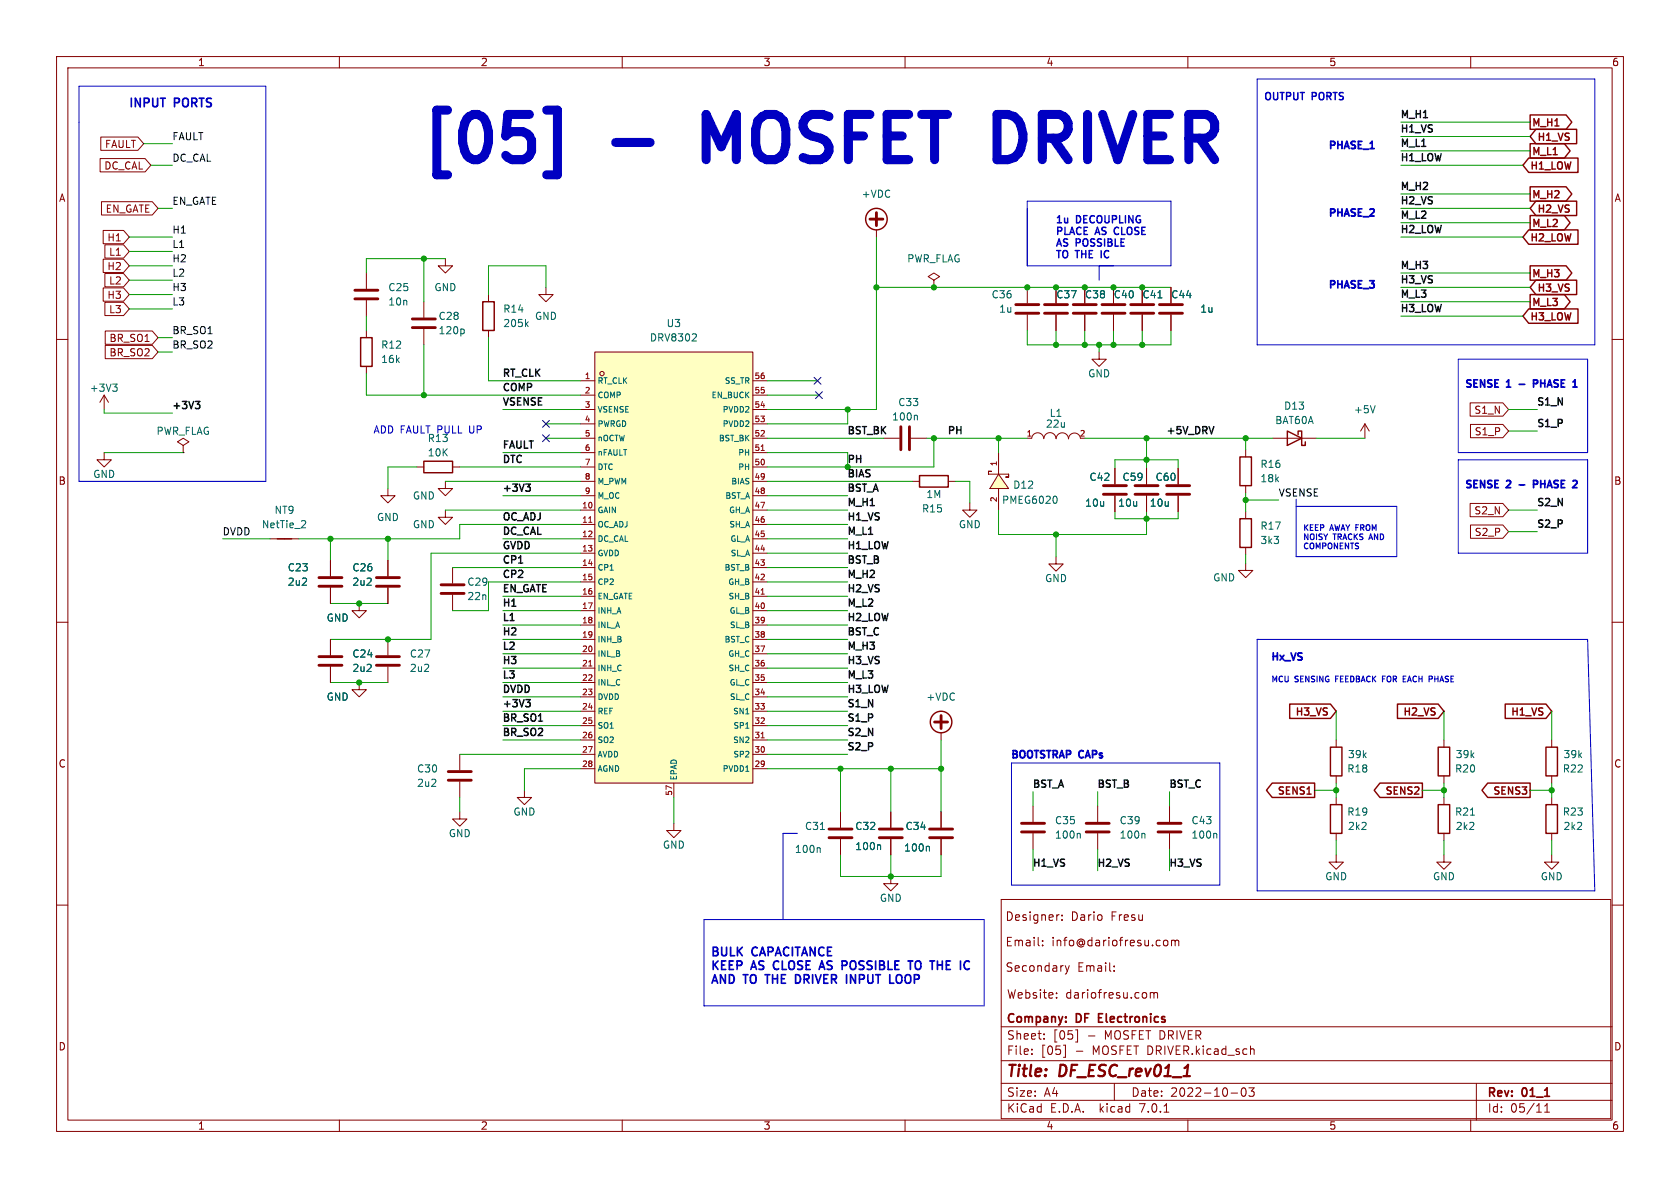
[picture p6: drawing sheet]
<svg xmlns="http://www.w3.org/2000/svg" width="297mm" height="210mm" viewBox="0 0 297 210" stroke-linecap="round" stroke-linejoin="round" font-family="sans-serif">
<g fill="none" stroke="#840000" stroke-width=".18">
<path d="M10 10h277v190h-277zM12 12h273v186h-273zM60 10v2M110 10v2M160 10v2M210 10v2M260 10v2M10 60h2M64.8 48.3v2.8M64.8 53.1v2.8M285 60h2M102.6 77.5h2.6"/>
<path d="M102.6 67.3h2.6M102.6 69.9h2.6M102.6 72.4h2.6M102.6 74.9h2.6M105.2 62.2h27.9v76.2h-27.9zM133.1 77.5h2.5M133.1 67.3h2.5M133.1 69.9h2.5M133.1 72.4h2.5M133.1 74.9h2.5M220.2 79.5v1.3M225 77.5h7.7"/>
<path d="M241.3 74.9l-.8 1.3M241.3 74.9v2.6M241.3 74.9l.8 1.3M58.4 99.1v2.8M68.6 99.1v2.8M78.7 90.2v1.2h1.3l-1.3 1.3-1.2-1.3h1.2M102.6 90.2h2.6M102.6 92.7h2.6M102.6 95.3h2.6M102.6 97.8h2.6M102.6 87.6h2.6M102.6 85.1h2.6"/>
<path d="M102.6 82.6h2.6M102.6 80h2.6M133.1 90.2h2.5M133.1 92.7h2.5M133.1 95.3h2.5M133.1 97.8h2.5M133.1 87.6h2.5M133.1 85.1h2.5M133.1 82.6h2.5M133.1 80h2.5M186.7 98.4v1.3h1.3l-1.3 1.3-1.3-1.3h1.3M197.1 82.8v2.8"/>
<path d="M197.1 87.6v2.8M202.7 82.8v2.8M202.7 87.6v2.8M208.3 82.8v2.8M208.3 87.6v2.8M220.2 99.6v1.2h1.3l-1.3 1.3-1.3-1.3h1.3M220.2 85.9v1.2M10 110h2M58.4 103.9v2.8M68.6 103.9v2.8M80 100.3v2.8M80 105.2v2.8"/>
<path d="M102.6 100.3h2.6M102.6 102.9h2.6M102.6 105.4h2.6M102.6 108h2.6M102.6 110.5h2.6M102.6 113h2.6M102.6 115.6h2.6M102.6 118.1h2.6M133.1 100.3h2.5M133.1 102.9h2.5M133.1 105.4h2.5M133.1 108h2.5"/>
<path d="M133.1 110.5h2.5M133.1 113h2.5M133.1 115.6h2.5M133.1 118.1h2.5M285 110h2M81.3 133.4v2.7M81.3 138.2v2.8M92.7 139.7v1.3h1.3l-1.3 1.2-1.3-1.2h1.3M102.6 120.7h2.6M102.6 123.2h2.6M102.6 125.7h2.6M102.6 128.3h2.6"/>
<path d="M102.6 130.8h2.6M102.6 133.4h2.6M102.6 135.9h2.6M119.1 138.4v2.6M133.1 120.7h2.5M133.1 123.2h2.5M133.1 125.7h2.5M133.1 128.3h2.5M133.1 130.8h2.5M133.1 133.4h2.5M133.1 135.9h2.5M166.4 129.5v1.3"/>
<path d="M255.3 130.8v1.3M255.3 137.2v1.2M10 160h2M157.5 154.9v1.3h1.2l-1.2 1.3-1.3-1.3h1.3M157.5 143.5v2.8M157.5 148.3v2.8M166.4 143.5v2.8M166.4 148.3v2.8M177 159h107.8v38.8h-107.8zM182.6 142.5v2.8M182.6 147.3v2.8M194.1 142.5v2.8"/>
<path d="M194.1 147.3v2.8M206.8 142.5v2.8M206.8 147.3v2.8M236.2 151.1v1.3h1.3l-1.3 1.3-1.3-1.3h1.3M236.2 141v1.2M236.2 147.3v1.3M255.3 151.1v1.3h1.2l-1.2 1.3-1.3-1.3h1.3M255.3 141v1.2M255.3 147.3v1.3M274.3 141v1.2M274.3 147.3v1.3M285 160h2"/>
<path d="M184.3 167.1v.1M184.3 166.3v.1M186.8 176.3v.2M186.8 175.5v.2M187.1 161.7h.2M187.8 162.6v.1M187.8 161.8v.1M188.3 170.7l.4 1M188.7 171.7l-.2 .4-.2 .1M189 170.7l-.3 1M197 171.6v.1M197 170.8v.1"/>
<path d="M203.4 175.5v1M203.4 175.6l.4-.1 .2 .2M204 175.7l.2-.2h.4v1M204 175.7v.8M205.8 166.3l.4-.1 .3 .3v.4l-.2 .2-.3 .1-.2-.1M207.1 166.3l.4-.1 .3 .2M207.1 166.2v1M207.8 166.4l.2-.2 .3 .1 .1 .9M207.8 166.4v.8M60 198v2M110 198v2M160 198v2"/>
<path d="M177 194.5h108M177 191.5h108M177 187.5h108M177 181.5h108M182.4 186.3v.1M182.4 185.5v.1M184.6 183.6v.1M184.6 182.8v.1M188.4 184.8v2.1h-.4M190.1 182.1h.4v2.1h-.4M190.3 185.8h1.1M192.4 183.1h1.2"/>
<path d="M197 191.5v3M205.8 196.6h.8M210 198v2M217.6 193.2h1.2M219.6 192.4l.2-.1a.81 .81 0 0 1 .6 .6 .81 .81 0 0 1-.3 .8l-.2 .1a.81 .81 0 0 1-.6-.6 .81 .81 0 0 1 .3-.8zM220.8 192.3h.9l-.5 .6 .4 .1v.7l-.2 .1h-.4l-.2-.1M221.1 185.5h.5l.1 .9M260 198v2M261 191.5v6.5M273.1 196.6h.8M273.1 195.5l.4-.4v1.5"/>
<circle cx="106.4" cy="66" r=".38"/>
</g>
<g fill="none" stroke="#840000" stroke-width=".25">
<path d="M227.6 76.2l2.5 1.3-2.5 1.2zM229.5 76.8v-.6h.6v2.5h.7v-.6M219.2 80.8h2v5.1h-2zM254.3 132.1h2v5.1h-2zM235.2 142.2h2v5.1h-2zM254.3 142.2h2v5.1h-2zM273.3 142.2h2v5.1h-2z"/>
<circle cx="166.4" cy="127.6" r="1.9"/>
</g>
<g fill="none" stroke="#840000" stroke-width=".51">
<path d="M62.7 52.8h4.1M62.7 51.3h4.1M195.1 87.4h4M195.1 85.9h4M200.7 87.4h4M200.7 85.9h4M206.2 87.4h4.1M206.2 85.9h4.1M56.4 103.6h4.1M56.4 102.1h4.1M66.5 103.6h4.1M66.5 102.1h4.1"/>
<path d="M78 103.4h4M78 104.9h4M79.2 137.9h4.1M79.2 136.4h4.1M165.2 127.6h2.3M166.4 126.5v2.3M155.4 148.1h4.1M155.4 146.6h4.1M164.3 148.1h4.1M164.3 146.6h4.1M180.6 147.1h4.1M180.6 145.5h4.1"/>
<path d="M192 147.1h4.1M192 145.5h4.1M204.7 147.1h4.1M204.7 145.5h4.1"/>
</g>
<path d="M123 59.1l.1 .1v.4l-.8 .7h.8M243.1 71.7l-.4 1.3M131.8 128.7h.6M131.8 126.2h.6M155.5 149.3l.2 .2v.7M164.1 149.6l.2 .2v.6M190.8 147.3l.2 .2v.7M202.2 147.3l.2 .2v.7M214.9 147.3l.2 .2v.7" fill="none" stroke="#006464" stroke-width=".18"/>
<g fill="#ffffc2" stroke="#ffffc2" stroke-width=".18">
<path d="M105.2 62.2h27.9v76.2h-27.9z"/>
<circle cx="106.4" cy="66" r=".38"/>
</g>
<path d="M134.6 79.6h.5M104.1 92.3h.5M104.1 117.7h.5M134.6 105h.5M134.6 130.4h.5" fill="none" stroke="#a90000" stroke-width=".18"/>
<path d="M176.5 83.8l1.8 2.6h-3.3z" fill="#ffffc2"/>
<g fill="none" stroke="#840000" stroke-width=".18">
<path d="M17.7 28h8l1 1.2-1 1.2h-8zM17.8 24.2h6.6l1 1.2-1 1.2h-6.6zM17.9 35.7h9l1 1.1-1 1.2h-9zM18.2 40.7h3.6l1.1 1.2-1.1 1.2h-3.6zM18.2 45.8h3.6l1.1 1.2-1.1 1.2h-3.6zM18.2 50.9h3.6l1.1 1.2-1.1 1.1h-3.6zM18.5 43.3h3.3l1.1 1.2-1.1 1.1h-3.3zM18.5 48.4h3.3l1.1 1.1-1.1 1.2h-3.3zM18.5 53.4h3.3l1.1 1.2-1.1 1.2h-3.3zM18.6 58.5h8.3l1 1.2-1 1.2h-8.3zM64.8 58.4v1.3M74.9 53.3v2.8"/>
<path d="M74.9 58.2v2.8M78.7 45.7v1.3h1.3l-1.3 1.3-1.2-1.3h1.2M86.4 52.1v1.2M86.4 58.4v1.3M96.5 50.8v1.3h1.3l-1.3 1.2-1.3-1.2h1.3M154.9 40.6v1.3M165.1 49.5l1-.6-1-.6-1 .6 1 .6v1.3M165.1 50.8h.1M181.6 50.8v2.8M181.6 55.6v2.8M186.7 50.8v2.8M186.7 55.6v2.8"/>
<path d="M191.8 50.8v2.8M191.8 55.6v2.8M196.8 50.8v2.8M196.8 55.6v2.8M201.9 50.8v2.8M201.9 55.6v2.8M207 50.8v2.8M207 55.6v2.8M18.4 69.9l-.7 1.2M18.4 69.9v2.5M18.4 69.9l.8 1.2M18.6 61.1h8.3l1 1.1-1 1.2h-8.3z"/>
<path d="M32.4 78.7l1-.6-1-.6-1 .6 1 .6v1.3M64.8 64.8v1.2M156.2 77.5h2.8M161 77.5h2.8M182.4 77.5a1.06 1.06 0 0 1 1.1-1 1.06 1.06 0 0 1 1 1.1M184.6 77.5a1.06 1.06 0 0 1 1-1 1.06 1.06 0 0 1 1.1 1M191 77.5a1.06 1.06 0 0 0-1.1-1 1.06 1.06 0 0 0-1 1.1 1.09 1.09 0 0 0-1.1-1.1 1.09 1.09 0 0 0-1.1 1.1M194.3 62.2v1.3h1.3l-1.3 1.3-1.3-1.3h1.3M259.9 71.2h5.8l1 1.2-1 1.2h-5.8zM260 75h5.7l1 1.2-1 1.2h-5.7zM18.4 80v1.3h1.3l-1.3 1.3-1.3-1.3h1.3M32.4 80h.1"/>
<path d="M47.8 95.3h5M58.4 99.1v2.8M68.6 86.4v1.2h1.2l-1.2 1.3-1.3-1.3h1.3M68.6 99.1v2.8M73.7 82.6h1.2M78.7 85.1v1.3h1.3l-1.3 1.2-1.2-1.2h1.2M80 82.6h1.3M161.3 85.1h1.3M167.6 85.1h1.3M171.4 88.9v1.3h1.3l-1.3 1.2-1.2-1.2h1.2M174.8 83.8h3.5M174.8 83.3v.5z"/>
<path d="M174.8 83.3h.5zM176.5 83.8l1.8 2.6h-3.3zM176.5 80v3.8M176.5 86.4v3.8M177.8 84.3h.5zM178.3 83.8v.5zM197.1 82.8v2.8M197.1 87.6v2.8M202.7 82.8v2.8M202.7 87.6v2.8M208.3 82.8v2.8M208.3 87.6v2.8"/>
<path d="M220.2 90.4v1.3M220.2 96.8v1.2M259.9 89h5.8l1 1.2-1 1.1h-5.8zM260 92.8h5.7l1 1.2-1 1.2h-5.7zM58.4 103.9v2.8M58.4 113v2.8M58.4 117.9v2.8M63.5 106.7v1.3h1.3l-1.3 1.2-1.3-1.2h1.3M68.6 103.9v2.8M68.6 113v2.8M68.6 117.9v2.8M63.5 120.7v1.2h1.3l-1.3 1.3-1.3-1.3h1.3"/>
<path d="M236.2 130.8v1.3M236.2 137.2v1.2M274.3 130.8v1.3M274.3 137.2v1.2M81.3 143.5v1.3h1.2l-1.2 1.3-1.3-1.3h1.3M119.1 145.5v1.3h1.3l-1.3 1.3-1.2-1.3h1.2M148.6 143.5v2.8M148.6 148.3v2.8M157.5 143.5v2.8M157.5 148.3v2.8M166.4 143.5v2.8M166.4 148.3v2.8"/>
<path d="M274.3 151.1v1.3h1.3l-1.3 1.3-1.3-1.3h1.3"/>
</g>
<path d="M82 58.2l.1 .2-.1 .5M93 57.3l.4 .4M93.4 56.9l-.5 .5M19.9 67.9h.8l-.4 .5M20.5 68.4l.2 .2v.3l-.2 .3M162 73.4l.2 .2v.6M53.9 92.1l.1 .2v.3l-.7 .7h.7M186.8 87.8l.1 .4-.1 .7M144.8 149.9l.2 .1v.7M155.5 149.3l.2 .2v.7M164.1 149.6l.2 .2v.6" fill="none" stroke="#006464" stroke-width=".18"/>
<g fill="none" stroke="#840000" stroke-width=".51">
<path d="M153.8 38.7h2.3M154.9 37.6v2.3M72.9 57.9h4.1M72.9 56.4h4.1M179.6 53.8h4M179.6 55.4h4M184.7 53.8h4M184.7 55.4h4M189.7 53.8h4.1M189.7 55.4h4.1M194.8 53.8h4.1M194.8 55.4h4.1"/>
<path d="M199.9 53.8h4.1M199.9 55.4h4.1M205 53.8h4M205 55.4h4M159.3 75.4v4.1M160.8 75.4v4.1M56.4 117.6h4.1M56.4 116.1h4.1M66.5 117.6h4.1M66.5 116.1h4.1M146.6 148.1h4M146.6 146.6h4"/>
</g>
<g fill="none" stroke="#840000" stroke-width=".25">
<path d="M270.3 27.9h8.7v2.6h-8.7l-1.1-1.3zM270.5 20.3h6.4l1 1.3-1 1.3h-6.4zM270.5 38.1h6.1l1 1.3-1 1.2h-6.1zM270.5 33h6.4l1 1.3-1 1.3h-6.4zM270.5 25.4h6.1l1 1.3-1 1.2h-6.1zM271.5 22.9h7.2v2.5h-7.2l-1-1.3zM271.5 35.6h7.2v2.5h-7.2l-1-1.3zM63.8 59.7h2v5.1h-2zM85.3 53.3h2.1v5.1h-2.1zM270.3 40.6h8.7v2.6h-8.7l-1.1-1.3zM270.3 54.6h8.7v2.6h-8.7l-1.1-1.3zM270.5 52.1h6.1l1 1.2-1 1.3h-6.1z"/>
<path d="M270.5 47h6.4l1 1.3-1 1.2h-6.4zM271.5 49.5h7.2v2.6h-7.2l-1-1.3zM49 95.3h2.6M74.9 81.5h5.1v2.1h-5.1zM162.6 84.1h5v2h-5zM219.2 91.7h2v5.1h-2zM224.9 138.4h7.5v2.6h-7.5l-1-1.3zM228 124.5h7.2l1 1.2-1 1.3h-7.2zM235.2 132.1h2v5.1h-2zM244 138.4h7.5v2.6h-7.5l-1.1-1.3zM247.1 124.5h7.2l1 1.2-1 1.3h-7.2zM263 138.4h7.5v2.6h-7.5l-1-1.3z"/>
<path d="M266.1 124.5h7.2l1 1.2-1 1.3h-7.2zM273.3 132.1h2v5.1h-2zM231.1 140.4h.7"/>
<circle cx="154.9" cy="38.7" r="1.9"/>
</g>
<path d="M34.5 71h.8l-.4 .4M35.2 71.5l.1 .2-.1 .5M93 85.6h.7l-.4 .5M93.6 86.1l.1 .2-.1 .5M93 123.7h.7l-.4 .5M93.6 124.2l.1 .2-.1 .5" fill="none" stroke="#0f0f0f" stroke-width=".25"/>
<path d="M248.1 119.5h.5M248.1 120.5h.5" fill="none" stroke="#0000c2" stroke-width=".2"/>
<path d="M268.6 67.9h.9M271.1 67.8h.6l.1-.2v-.3l-.7-.1v1.2M268.6 85.7h.9M271.1 85.6l.6-.1 .1-.1v-.3l-.7-.2v1.3" fill="none" stroke="#0000c2" stroke-width=".32"/>
<path d="M141 172.3l.2 .1M141.2 173.7l-.5 .1M144.8 171.4l.5-1.5 .5 1.5M144.9 170.9h.8M150.4 173.8v-1.5l.8 1.5M158.7 172.4a1.07 1.07 0 0 0 0 1.3M162 169.9a1.07 1.07 0 0 0 0 1.4" fill="none" stroke="#0000c2" stroke-width=".3"/>
<path d="M96.6 19.5h1.9v11.4h-1.9" fill="none" stroke="#0000c2" stroke-width="1.6"/>
<g fill="none" stroke="#0000c2" stroke-width=".18">
<path d="M14 15.2h33v69.9h-33zM222.2 14h59.7v47h-59.7zM181.6 35.6h25.4v11.4h-25.4zM194.3 47v2.5M257.8 63.5h22.9v16.5h-22.9zM229.1 88.2v10.2h17.8v-8.9h-17.8M257.8 81.3h22.9v16.5h-22.9zM222.2 113h.1M222.2 113h58.5l1.2 44.5h-59.7zM178.8 134.9h36.8v21.6h-36.8zM141 147.3h-2.6v15.3M124.5 177.8h.1"/>
<path d="M124.5 162.6h49.5v15.2h-49.5z"/>
</g>
<g fill="none" stroke="#009600" stroke-width=".18">
<path d="M25.4 25.4h5.1M26.7 29.2h3.8M27.9 36.8h2.6M247.6 36.8h22.9M247.6 29.2h21.6M247.6 21.6h22.9M247.6 34.3h22.9M247.6 39.4h22.9M247.6 26.7h22.9M247.6 24.1h22.9M22.9 47h7.6M22.9 49.5h7.6"/>
<path d="M22.9 54.6h7.6M22.9 52.1h7.6M22.9 41.9h7.6M22.9 44.5h7.6M27.9 59.7h2.6M64.8 55.9v2.5M74.9 45.7v7.6M78.7 45.7h-13.9v2.6M86.4 59.7v7.6h16.2M96.5 50.8v-3.8h-10.1v5.1M154.9 50.8h52.1M154.9 41.9v30.5h-19.3"/>
<path d="M181.6 58.4v2.6h25.4v-2.6M186.7 58.4v2.6M191.8 58.4v2.6M196.8 58.4v2.6M201.9 58.4v2.6M247.6 50.8h22.9M247.6 41.9h21.6M247.6 53.3h22.9M247.6 55.9h21.6M247.6 48.3h22.9M18.4 72.4v.6h12.1M27.9 62.2h2.6"/>
<path d="M64.8 66v3.9h37.8M74.9 61v8.9M88.9 72.4h13.7M96.5 77.5h6.1M96.5 74.9h6.1M135.6 69.9h9.2M135.6 77.5h20.6M135.6 67.3h8.9M149.9 72.4v2.5h-14.3M163.8 77.5h17.8M165.1 77.5v5.1h-29.5M176.5 77.5v2.5"/>
<path d="M191.8 77.5h33.2M194.3 61v1.2M202.7 77.5v5.3M220.2 77.5v2M232.7 77.5h8.6M266.7 72.4h5.1M266.7 76.2h5.1M18.4 80h14M39.4 95.3h8.4M58.4 95.3v3.8M68.6 95.3v3.8M73.7 82.6h-5.1v3.8"/>
<path d="M78.7 85.1h23.9M78.7 90.2h23.9M81.3 82.6h21.3M88.9 95.3h13.7M88.9 80h13.7M88.9 87.6h13.7M102.6 97.8h-26.4v15.2h-17.8M102.6 92.7h-21.3v2.6h-28.5M135.6 85.1h25.7M135.6 97.8h14.3M135.6 95.3h14.3M135.6 80h14.3v2.6"/>
<path d="M135.6 90.2h14.3M135.6 92.7h14.3M135.6 87.6h14.3M168.9 85.1h2.5v3.8M176.5 90.2v4.3h26.2v-4.1M186.7 94.5v3.9M197.1 82.8v-1.5h11.2v1.5M197.1 90.4v1.3h11.2v-1.3M220.2 87.1v3.3M220.2 98v1.6M220.2 88.4h5.9M266.7 90.2h5.1"/>
<path d="M266.7 94h5.1M58.4 106.7h10.2M80 100.3h22.6M88.9 118.1h13.7M88.9 115.6h13.7M88.9 110.5h13.7M88.9 113h13.7M88.9 105.4h13.7M88.9 108h13.7M102.6 102.9h-16.2v5.1h-6.4M135.6 118.1h14.3M135.6 115.6h14.3"/>
<path d="M135.6 102.9h14.3M135.6 110.5h14.3M135.6 113h14.3M135.6 105.4h14.3M135.6 100.3h14.3M135.6 108h14.3M58.4 120.7h10.2M81.3 133.4h21.3M88.9 128.3h13.7M88.9 125.7h13.7M88.9 120.7h13.7M88.9 123.2h13.7"/>
<path d="M88.9 130.8h13.7M102.6 135.9h-9.9v3.8M135.6 135.9h30.8M135.6 128.3h14.3M135.6 125.7h14.3M135.6 120.7h14.3M135.6 123.2h14.3M135.6 130.8h14.3M135.6 133.4h14.3M148.6 135.9v7.6M157.5 135.9v7.6M166.4 130.8v12.7"/>
<path d="M182.6 140v2.5M194.1 140v2.5M206.8 140v2.5M232.4 139.7h3.8M236.2 125.7v5.1M236.2 138.4v2.6M251.5 139.7h3.8M255.3 125.7v5.1M255.3 138.4v2.6M270.5 139.7h3.8M274.3 125.7v5.1M274.3 138.4v2.6"/>
<path d="M81.3 141v2.5M119.1 141v4.5M148.6 151.1v3.8h17.8v-3.8M157.5 151.1v3.8M182.6 150.1v3.8M194.1 150.1v3.8M206.8 150.1v3.8M236.2 148.6v2.5M255.3 148.6v2.5M274.3 148.6v2.5"/>
</g>
<path d="M95.9 76.9l1.2 1.2M95.9 74.3l1.2 1.2M97.1 76.9l-1.2 1.2M97.1 74.3l-1.2 1.2M143.9 66.7l1.2 1.2M144.2 69.2l1.2 1.3M145.1 66.7l-1.2 1.2M145.4 69.2l-1.2 1.3" fill="none" stroke="#000084" stroke-width=".18"/>
<g fill="#009600" stroke="#009600" stroke-width=".18">
<circle cx="202.7" cy="77.5" r=".46"/>
<circle cx="202.7" cy="81.3" r=".46"/>
<circle cx="186.7" cy="94.5" r=".46"/>
<circle cx="202.7" cy="91.7" r=".46"/>
<circle cx="220.2" cy="77.5" r=".46"/>
<circle cx="165.1" cy="77.5" r=".46"/>
<circle cx="176.5" cy="77.5" r=".46"/>
<circle cx="201.9" cy="50.8" r=".46"/>
<circle cx="196.8" cy="50.8" r=".46"/>
<circle cx="191.8" cy="50.8" r=".46"/>
<circle cx="186.7" cy="50.8" r=".46"/>
<circle cx="201.9" cy="61" r=".46"/>
<circle cx="196.8" cy="61" r=".46"/>
<circle cx="194.3" cy="61" r=".46"/>
<circle cx="191.8" cy="61" r=".46"/>
<circle cx="186.7" cy="61" r=".46"/>
<circle cx="165.1" cy="50.8" r=".46"/>
<circle cx="181.6" cy="50.8" r=".46"/>
<circle cx="149.9" cy="82.6" r=".46"/>
<circle cx="157.5" cy="154.9" r=".46"/>
<circle cx="157.5" cy="135.9" r=".46"/>
<circle cx="148.6" cy="135.9" r=".46"/>
<circle cx="166.4" cy="135.9" r=".46"/>
<circle cx="74.9" cy="69.9" r=".46"/>
<circle cx="154.9" cy="50.8" r=".46"/>
<circle cx="149.9" cy="72.4" r=".46"/>
<circle cx="68.6" cy="113" r=".46"/>
<circle cx="63.5" cy="120.7" r=".46"/>
<circle cx="58.4" cy="95.3" r=".46"/>
<circle cx="63.5" cy="106.7" r=".46"/>
<circle cx="68.6" cy="95.3" r=".46"/>
<circle cx="74.9" cy="45.7" r=".46"/>
<circle cx="255.3" cy="139.7" r=".46"/>
<circle cx="236.2" cy="139.7" r=".46"/>
<circle cx="220.2" cy="88.4" r=".46"/>
<circle cx="274.3" cy="139.7" r=".46"/>
</g>
<g font-size="11.1" fill="#0000c2">
<text x="74.9" y="29.2">[05]</text>
<text x="109.3" y="29.2">-</text>
<text x="127.7" y="29.2">MOSFET DRIVER</text>
</g>
<g font-size="2.8" fill="#840000">
<text x="178" y="190.8">Title:</text>
<text x="187.4" y="190.8">DF_ESC_rev01_1</text>
</g>
<g font-size="2.1" fill="#0000c2">
<text x="22.9" y="19.1">INPUT</text>
<text x="31" y="19.1">PORTS</text>
<text x="125.7" y="169.1">BULK</text>
<text x="125.7" y="171.6">KEEP</text>
<text x="125.7" y="174">AND TO THE</text>
<text x="133" y="171.6">AS CLOSE</text>
<text x="133.1" y="169.1">CAPACITANCE</text>
<text x="141.7" y="174">DRIVER</text>
<text x="146" y="171.6">AS POSSIBLE</text>
<text x="151.1" y="174">INPUT</text>
<text x="159.2" y="174">LOOP</text>
<text x="162.6" y="171.6">TO THE</text>
</g>
<g font-size="2.1" fill="#840000">
<text x="177.8" y="167.4">Email:</text>
<text x="177.8" y="162.9">Designer:</text>
<text x="185.9" y="167.4">info@dariofresu.com</text>
<text x="189.3" y="162.9">Dario</text>
<text x="196.4" y="162.9">Fresu</text>
<text x="177.8" y="171.9">Secondary</text>
<text x="190.5" y="171.9">Email:</text>
<text x="178" y="176.7">Website:</text>
<text x="188.4" y="176.7">dariofresu.com</text>
<text x="178" y="183.9">Sheet:</text>
<text x="178" y="181.1">Company:</text>
<text x="186.2" y="183.9">[05]</text>
<text x="190.4" y="181.1">DF</text>
<text x="194.8" y="181.1">Electronics</text>
<text x="195.3" y="183.9">MOSFET DRIVER</text>
<text x="178" y="186.6">File:</text>
<text x="184" y="186.6">[05]</text>
<text x="193.2" y="186.6">MOSFET DRIVER.kicad_sch</text>
<text x="178" y="196.8">KiCad</text>
<text x="178" y="194">Size:</text>
<text x="184.6" y="194">A4</text>
<text x="185.7" y="196.8">E.D.A.</text>
<text x="194.4" y="196.8">kicad</text>
<text x="200" y="194">Date:</text>
<text x="201.5" y="196.8">7.0.1</text>
<text x="206.9" y="194">2022-10-03</text>
<text x="263" y="194.2">Rev:</text>
<text x="263" y="196.8">Id:</text>
<text x="267" y="196.8">05/11</text>
<text x="269.2" y="194.2">01_1</text>
</g>
<g font-size="1.8" fill="#840000">
<text x="35" y="11.8">1</text>
<text x="85" y="11.8">2</text>
<text x="135" y="11.8">3</text>
<text x="185" y="11.8">4</text>
<text x="235" y="11.8">5</text>
<text x="285" y="11.8">6</text>
<text x="270.9" y="22.6">M_H1</text>
<text x="18.4" y="26.3">FAULT</text>
<text x="270.9" y="27.7">M_L1</text>
<text x="271.8" y="25.2">H1_VS</text>
<text x="10.4" y="35.8">A</text>
<text x="18.3" y="30.1">DC_CAL</text>
<text x="270.6" y="30.3">H1_LOW</text>
<text x="270.9" y="35.3">M_H2</text>
<text x="285.4" y="35.8">A</text>
<text x="18.6" y="37.7">EN_GATE</text>
<text x="270.9" y="40.4">M_L2</text>
<text x="271.8" y="37.9">H2_VS</text>
<text x="18.9" y="42.8">H1</text>
<text x="18.9" y="47.9">H2</text>
<text x="19.2" y="45.4">L1</text>
<text x="270.6" y="43">H2_LOW</text>
<text x="18.9" y="53">H3</text>
<text x="19.2" y="50.4">L2</text>
<text x="270.9" y="49.3">M_H3</text>
<text x="271.8" y="51.8">H3_VS</text>
<text x="19.2" y="55.5">L3</text>
<text x="270.6" y="56.9">H3_LOW</text>
<text x="270.9" y="54.4">M_L3</text>
<text x="19.2" y="63.1">BR_SO2</text>
<text x="19.2" y="60.6">BR_SO1</text>
<text x="260.5" y="73.3">S1_N</text>
<text x="260.6" y="77.1">S1_P</text>
<text x="10.3" y="85.8">B</text>
<text x="285.3" y="85.8">B</text>
<text x="260.5" y="91.1">S2_N</text>
<text x="260.6" y="94.9">S2_P</text>
<text x="228.7" y="126.8">H3_VS</text>
<text x="247.7" y="126.8">H2_VS</text>
<text x="266.8" y="126.8">H1_VS</text>
<text x="10.3" y="135.8">C</text>
<text x="285.3" y="135.8">C</text>
<text x="225.5" y="140.7">SENS1</text>
<text x="244.6" y="140.7">SENS2</text>
<text x="263.6" y="140.7">SENS3</text>
<text x="10.3" y="185.8">D</text>
<text x="285.3" y="185.8">D</text>
<text x="35" y="199.8">1</text>
<text x="85" y="199.8">2</text>
<text x="135" y="199.8">3</text>
<text x="185" y="199.8">4</text>
<text x="235" y="199.8">5</text>
<text x="285" y="199.8">6</text>
</g>
<g font-size="1.8" fill="#0000c2">
<text x="223.5" y="17.8">OUTPUT</text>
<text x="232.1" y="17.8">PORTS</text>
<text x="234.9" y="26.4">PHASE_1</text>
<text x="186.7" y="39.5">1u</text>
<text x="186.7" y="41.6">PLACE AS CLOSE</text>
<text x="190.4" y="39.5">DECOUPLING</text>
<text x="234.9" y="38.4">PHASE_2</text>
<text x="186.7" y="43.7">AS POSSIBLE</text>
<text x="186.7" y="45.7">TO THE</text>
<text x="195.1" y="45.7">IC</text>
<text x="234.9" y="51.1">PHASE_3</text>
<text x="259.1" y="68.6">SENSE</text>
<text x="266.6" y="68.6">1</text>
<text x="272.4" y="68.6">PHASE</text>
<text x="66" y="76.7">ADD FAULT PULL</text>
<text x="83.1" y="76.7">UP</text>
<text x="75.6" y="78.3">R13</text>
<text x="259.1" y="86.4">SENSE</text>
<text x="266.6" y="86.4">2</text>
<text x="272.4" y="86.4">PHASE</text>
<text x="224.8" y="116.8">Hx_VS</text>
<text x="178.8" y="134.1">BOOTSTRAP CAPs</text>
</g>
<g font-size="1.8" fill="#0f0f0f">
<text x="247.6" y="21">M_H1</text>
<text x="247.6" y="23.5">H1_VS</text>
<text x="30.5" y="24.9">FAULT</text>
<text x="30.5" y="28.7">DC_CAL</text>
<text x="247.6" y="28.6">H1_LOW</text>
<text x="247.6" y="26">M_L1</text>
<text x="247.6" y="33.7">M_H2</text>
<text x="30.5" y="41.4">H1</text>
<text x="30.5" y="36.3">EN_GATE</text>
<text x="247.6" y="41.3">H2_LOW</text>
<text x="247.6" y="36.2">H2_VS</text>
<text x="247.6" y="38.7">M_L2</text>
<text x="30.5" y="46.5">H2</text>
<text x="30.5" y="43.9">L1</text>
<text x="247.6" y="47.6">M_H3</text>
<text x="30.5" y="49">L2</text>
<text x="30.5" y="51.5">H3</text>
<text x="247.6" y="52.7">M_L3</text>
<text x="247.6" y="50.2">H3_VS</text>
<text x="30.5" y="54.1">L3</text>
<text x="30.5" y="59.2">BR_SO1</text>
<text x="247.6" y="55.2">H3_LOW</text>
<text x="30.5" y="61.7">BR_SO2</text>
<text x="88.9" y="69.2">COMP</text>
<text x="88.9" y="66.7">RT_CLK</text>
<text x="88.9" y="71.8">VSENSE</text>
<text x="271.8" y="71.8">S1_N</text>
<text x="30.5" y="72.4">+3V3</text>
<text x="149.9" y="76.8">BST_BK</text>
<text x="167.2" y="76.8">PH</text>
<text x="206.2" y="76.8">+5V_DRV</text>
<text x="271.8" y="75.6">S1_P</text>
<text x="88.9" y="81.9">DTC</text>
<text x="88.9" y="79.4">FAULT</text>
<text x="149.9" y="81.9">PH</text>
<text x="88.9" y="87">+3V3</text>
<text x="149.9" y="89.5">M_H1</text>
<text x="149.9" y="87">BST_A</text>
<text x="149.9" y="84.5">BIAS</text>
<text x="226.1" y="87.9">VSENSE</text>
<text x="271.8" y="89.5">S2_N</text>
<text x="39.4" y="94.7">DVDD</text>
<text x="88.9" y="94.6">DC_CAL</text>
<text x="88.9" y="92.1">OC_ADJ</text>
<text x="149.9" y="92.1">H1_VS</text>
<text x="149.9" y="94.6">M_L1</text>
<text x="271.8" y="93.3">S2_P</text>
<text x="88.9" y="99.7">CP1</text>
<text x="88.9" y="97.2">GVDD</text>
<text x="149.9" y="99.7">BST_B</text>
<text x="149.9" y="97.2">H1_LOW</text>
<text x="88.9" y="104.8">EN_GATE</text>
<text x="88.9" y="102.2">CP2</text>
<text x="88.9" y="107.3">H1</text>
<text x="149.9" y="107.3">M_L2</text>
<text x="149.9" y="102.2">M_H2</text>
<text x="149.9" y="104.8">H2_VS</text>
<text x="88.9" y="112.4">H2</text>
<text x="88.9" y="109.9">L1</text>
<text x="149.9" y="109.9">H2_LOW</text>
<text x="149.9" y="112.4">BST_C</text>
<text x="88.9" y="117.5">H3</text>
<text x="88.9" y="114.9">L2</text>
<text x="149.9" y="114.9">M_H3</text>
<text x="149.9" y="117.5">H3_VS</text>
<text x="88.9" y="120">L3</text>
<text x="88.9" y="122.6">DVDD</text>
<text x="88.9" y="125.1">+3V3</text>
<text x="149.9" y="120">M_L3</text>
<text x="149.9" y="125.1">S1_N</text>
<text x="149.9" y="122.6">H3_LOW</text>
<text x="88.9" y="130.2">BR_SO2</text>
<text x="88.9" y="127.6">BR_SO1</text>
<text x="149.9" y="127.6">S1_P</text>
<text x="149.9" y="130.2">S2_N</text>
<text x="149.9" y="132.7">S2_P</text>
<text x="182.6" y="139.3">BST_A</text>
<text x="194.1" y="139.3">BST_B</text>
<text x="206.8" y="139.3">BST_C</text>
<text x="182.6" y="153.3">H1_VS</text>
<text x="194.1" y="153.3">H2_VS</text>
<text x="206.8" y="153.3">H3_VS</text>
</g>
<g font-size="1.8" fill="#006464">
<text x="152.3" y="35.1">+VDC</text>
<text x="160.3" y="46.5">PWR_FLAG</text>
<text x="68.6" y="51.6">C25</text>
<text x="76.7" y="51.6">GND</text>
<text x="175.2" y="52.9">C36</text>
<text x="186.7" y="52.9">C37</text>
<text x="191.8" y="52.9">C38</text>
<text x="196.8" y="52.9">C40</text>
<text x="201.9" y="52.9">C41</text>
<text x="207" y="52.9">C44</text>
<text x="68.6" y="54.2">10n</text>
<text x="77.5" y="56.7">C28</text>
<text x="77.5" y="59.2">120p</text>
<text x="88.9" y="55.4">R14</text>
<text x="88.9" y="58">205k</text>
<text x="94.5" y="56.7">GND</text>
<text x="117.8" y="58">U3</text>
<text x="176.6" y="55.4">1u</text>
<text x="212.1" y="55.4">1u</text>
<text x="67.3" y="61.8">R12</text>
<text x="67.3" y="64.3">16k</text>
<text x="114.8" y="60.5">DRV8302</text>
<text x="15.8" y="69.4">+3V3</text>
<text x="158.7" y="71.9">C33</text>
<text x="192.3" y="66.9">GND</text>
<text x="27.6" y="77">PWR_FLAG</text>
<text x="157.6" y="74.5">100n</text>
<text x="184.8" y="75.8">22u</text>
<text x="185.5" y="73.9">L1</text>
<text x="225.4" y="75.1">BAT60A</text>
<text x="226.9" y="72.6">D13</text>
<text x="239.3" y="73.2">+5V</text>
<text x="75.6" y="80.8">10K</text>
<text x="222.8" y="82.9">R16</text>
<text x="16.4" y="84.6">GND</text>
<text x="72.9" y="88.5">GND</text>
<text x="163.7" y="88.2">1M</text>
<text x="177.1" y="89.2">PMEG6020</text>
<text x="179.1" y="86.6">D12</text>
<text x="191.8" y="89.7">10u</text>
<text x="192.5" y="85.2">C42</text>
<text x="197.6" y="89.7">10u</text>
<text x="198.4" y="85.2">C59</text>
<text x="203.2" y="89.7">10u</text>
<text x="204.2" y="85.2">C60</text>
<text x="222.8" y="85.4">18k</text>
<text x="46.2" y="93.5">NetTie_2</text>
<text x="48.5" y="91">NT9</text>
<text x="66.6" y="92.3">GND</text>
<text x="72.9" y="93.5">GND</text>
<text x="162.9" y="90.7">R15</text>
<text x="169.5" y="93.5">GND</text>
<text x="222.8" y="93.8">R17</text>
<text x="50.8" y="101.2">C23</text>
<text x="62.2" y="101.2">C26</text>
<text x="222.8" y="96.3">3k3</text>
<text x="50.8" y="103.7">2u2</text>
<text x="62.2" y="103.7">2u2</text>
<text x="82.6" y="103.7">C29</text>
<text x="82.6" y="106.2">22n</text>
<text x="184.7" y="103.1">GND</text>
<text x="214.4" y="102.9">GND</text>
<text x="57.7" y="110">GND</text>
<text x="62.2" y="116.4">C24</text>
<text x="62.2" y="118.9">2u2</text>
<text x="72.4" y="116.4">C27</text>
<text x="72.4" y="118.9">2u2</text>
<text x="57.7" y="124">GND</text>
<text x="163.7" y="124">+VDC</text>
<text x="73.7" y="136.7">C30</text>
<text x="238.1" y="136.7">R18</text>
<text x="238.2" y="134.2">39k</text>
<text x="257.2" y="136.7">R20</text>
<text x="257.3" y="134.2">39k</text>
<text x="276.2" y="136.7">R22</text>
<text x="276.3" y="134.2">39k</text>
<text x="73.7" y="139.3">2u2</text>
<text x="79.3" y="148.1">GND</text>
<text x="90.7" y="144.3">GND</text>
<text x="142.2" y="146.9">C31</text>
<text x="151.1" y="146.9">C32</text>
<text x="160" y="146.9">C34</text>
<text x="186.4" y="145.9">C35</text>
<text x="186.4" y="148.4">100n</text>
<text x="197.9" y="145.9">C39</text>
<text x="197.9" y="148.4">100n</text>
<text x="210.6" y="145.9">C43</text>
<text x="210.6" y="148.4">100n</text>
<text x="238.1" y="144.3">R19</text>
<text x="238.2" y="146.9">2k2</text>
<text x="257.2" y="144.3">R21</text>
<text x="257.3" y="146.9">2k2</text>
<text x="276.2" y="144.3">R23</text>
<text x="276.3" y="146.9">2k2</text>
<text x="117.1" y="150.2">GND</text>
<text x="140.5" y="150.9">100n</text>
<text x="151.1" y="150.4">100n</text>
<text x="159.8" y="150.7">100n</text>
<text x="234.2" y="155.8">GND</text>
<text x="253.3" y="155.8">GND</text>
<text x="272.3" y="155.8">GND</text>
<text x="155.5" y="159.6">GND</text>
</g>
<g font-size="1.4" fill="#a90000">
<text x="103.3" y="67.1">1</text>
<text x="103.3" y="69.6">2</text>
<text x="133.3" y="69.6">55</text>
<text x="133.3" y="67.1">56</text>
<text x="103.3" y="72.1">3</text>
<text x="103.3" y="74.7">4</text>
<text x="103.3" y="77.2">5</text>
<text x="133.3" y="77.2">52</text>
<text x="133.3" y="74.7">53</text>
<text x="133.3" y="72.1">54</text>
<text x="181.4" y="77.2">1</text>
<text x="190.8" y="77.2">2</text>
<text x="103.3" y="79.8">6</text>
<text x="103.3" y="82.3">7</text>
<text x="133.3" y="82.3">50</text>
<text x="133.3" y="79.8">51</text>
<text x="176.3" y="82.5" transform="rotate(-90 176.3 82.5)">1</text>
<text x="102.8" y="89.9">10</text>
<text x="103.3" y="84.8">8</text>
<text x="103.3" y="87.4">9</text>
<text x="133.3" y="89.9">47</text>
<text x="133.3" y="87.4">48</text>
<text x="133.3" y="84.8">49</text>
<text x="176.3" y="88.8" transform="rotate(-90 176.3 88.8)">2</text>
<text x="102.8" y="92.5">11</text>
<text x="102.8" y="95">12</text>
<text x="133.3" y="95">45</text>
<text x="133.3" y="92.5">46</text>
<text x="102.8" y="97.5">13</text>
<text x="102.8" y="100.1">14</text>
<text x="133.3" y="100.1">43</text>
<text x="133.3" y="97.5">44</text>
<text x="102.8" y="102.6">15</text>
<text x="102.8" y="105.2">16</text>
<text x="102.8" y="107.7">17</text>
<text x="133.3" y="107.7">40</text>
<text x="133.3" y="105.2">41</text>
<text x="133.3" y="102.6">42</text>
<text x="102.8" y="110.2">18</text>
<text x="102.8" y="112.8">19</text>
<text x="133.3" y="112.8">38</text>
<text x="133.3" y="110.2">39</text>
<text x="102.8" y="115.3">20</text>
<text x="102.8" y="117.9">21</text>
<text x="133.3" y="117.9">36</text>
<text x="133.3" y="115.3">37</text>
<text x="102.8" y="120.4">22</text>
<text x="102.8" y="122.9">23</text>
<text x="102.8" y="125.5">24</text>
<text x="133.3" y="125.5">33</text>
<text x="133.3" y="122.9">34</text>
<text x="133.3" y="120.4">35</text>
<text x="102.8" y="128">25</text>
<text x="102.8" y="130.6">26</text>
<text x="133.3" y="130.6">31</text>
<text x="133.3" y="128">32</text>
<text x="102.8" y="133.1">27</text>
<text x="102.8" y="135.6">28</text>
<text x="133.3" y="135.6">29</text>
<text x="133.3" y="133.1">30</text>
<text x="118.9" y="140.7" transform="rotate(-90 118.9 140.7)">57</text>
</g>
<g font-size="1.4" fill="#006464">
<text x="105.7" y="68">RT_CLK</text>
<text x="105.7" y="70.5">COMP</text>
<text x="125.6" y="70.5">EN_BUCK</text>
<text x="128" y="68">SS_TR</text>
<text x="105.7" y="73.1">VSENSE</text>
<text x="105.7" y="75.6">PWRGD</text>
<text x="127.6" y="75.6">PVDD2</text>
<text x="127.6" y="73.1">PVDD2</text>
<text x="105.7" y="78.2">nOCTW</text>
<text x="105.7" y="80.7">nFAULT</text>
<text x="105.7" y="83.2">DTC</text>
<text x="126.9" y="78.2">BST_BK</text>
<text x="130.4" y="83.2">PH</text>
<text x="130.4" y="80.7">PH</text>
<text x="105.7" y="85.8">M_PWM</text>
<text x="105.7" y="88.3">M_OC</text>
<text x="128.1" y="88.3">BST_A</text>
<text x="129.1" y="85.8">BIAS</text>
<text x="105.7" y="90.9">GAIN</text>
<text x="105.7" y="93.4">OC_ADJ</text>
<text x="105.7" y="95.9">DC_CAL</text>
<text x="128.7" y="90.9">GH_A</text>
<text x="128.8" y="93.4">SH_A</text>
<text x="129" y="95.9">GL_A</text>
<text x="105.7" y="98.5">GVDD</text>
<text x="105.7" y="101">CP1</text>
<text x="127.9" y="101">BST_B</text>
<text x="129" y="98.5">SL_A</text>
<text x="105.7" y="103.6">CP2</text>
<text x="105.7" y="106.1">EN_GATE</text>
<text x="128.6" y="103.6">GH_B</text>
<text x="128.6" y="106.1">SH_B</text>
<text x="105.7" y="108.6">INH_A</text>
<text x="105.7" y="111.2">INL_A</text>
<text x="105.7" y="113.7">INH_B</text>
<text x="127.9" y="113.7">BST_C</text>
<text x="128.8" y="108.6">GL_B</text>
<text x="128.9" y="111.2">SL_B</text>
<text x="105.7" y="116.3">INL_B</text>
<text x="105.7" y="118.8">INH_C</text>
<text x="128.6" y="116.3">GH_C</text>
<text x="128.6" y="118.8">SH_C</text>
<text x="105.7" y="121.3">INL_C</text>
<text x="105.7" y="123.9">DVDD</text>
<text x="128.8" y="121.3">GL_C</text>
<text x="128.9" y="123.9">SL_C</text>
<text x="105.7" y="126.4">REF</text>
<text x="105.7" y="129">SO1</text>
<text x="105.7" y="131.5">SO2</text>
<text x="129.5" y="131.5">SN2</text>
<text x="129.5" y="126.4">SN1</text>
<text x="129.5" y="129">SP1</text>
<text x="105.7" y="134">AVDD</text>
<text x="105.7" y="136.6">AGND</text>
<text x="119.8" y="137.9" transform="rotate(-90 119.8 137.9)">EPAD</text>
<text x="127.6" y="136.6">PVDD1</text>
<text x="129.5" y="134">SP2</text>
</g>
<g font-size="1.4" fill="#0000c2">
<text x="230.4" y="93.9">KEEP</text>
<text x="230.4" y="95.5">NOISY</text>
<text x="235.3" y="93.9">AWAY FROM</text>
<text x="235.9" y="95.5">TRACKS AND</text>
<text x="230.4" y="97.1">COMPONENTS</text>
<text x="224.8" y="120.7">MCU</text>
<text x="229" y="120.7">SENSING</text>
<text x="236.5" y="120.7">FEEDBACK FOR</text>
<text x="249" y="120.7">EACH PHASE</text>
</g>
</svg>
